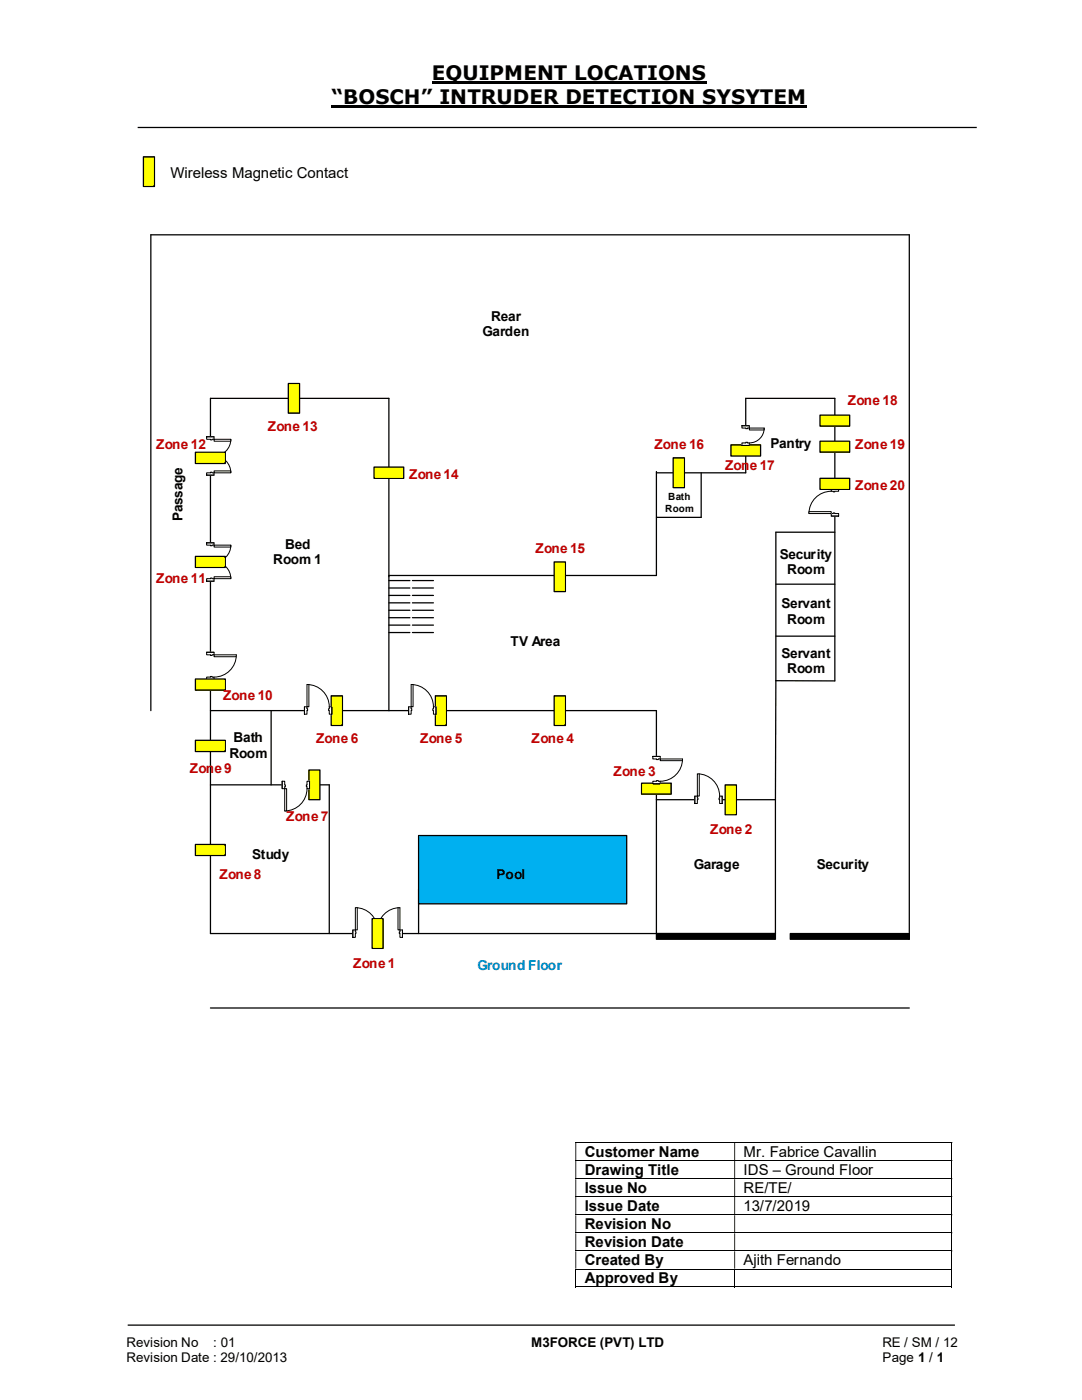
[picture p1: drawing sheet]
<svg xmlns="http://www.w3.org/2000/svg" width="216mm" height="279mm" viewBox="0 0 216 279" stroke-linecap="round" stroke-linejoin="round" font-family="sans-serif">
<path d="M86.2 16.5h54.8M66.2 21.3h94.8" fill="none" stroke="#000" stroke-width=".42"/>
<path d="M27.5 25.4h167.4M25.5 264.5h165" fill="none" stroke="#000" stroke-width=".25"/>
<g fill="none" stroke="#000" stroke-width=".2">
<path d="M114.8 228h75.1M114.8 231.6h75.1M114.8 235.2h75.1M114.8 238.8h75.1M189.9 228.1v3.4M189.9 231.7v3.5M189.9 235.3v3.5M189.9 238.9v3.5M114.8 242.4h75.1M114.8 246h75.1M114.8 249.6h75.1M114.8 253.3h75.1"/>
<path d="M114.8 256.8h31.7M114.9 253.3v3.6M146.6 253.3v3.6M146.7 256.8h43.2M189.9 242.5v3.5M189.9 246.1v3.5M189.9 249.7v3.5M189.9 253.3v3.6"/>
</g>
<g fill="#000">
<path d="M189.9 227.9h.1v.2h-.1zM114.8 228.1h.2v3.4h-.2zM146.5 228.1h.2v3.4h-.2z" fill-rule="evenodd"/>
<path d="M189.9 231.5h.1v.2h-.1zM114.8 231.7h.2v3.5h-.2zM146.5 231.7h.2v3.5h-.2z" fill-rule="evenodd"/>
<path d="M189.9 235.2h.1v.1h-.1zM114.8 235.3h.2v3.5h-.2zM146.5 235.3h.2v3.5h-.2z" fill-rule="evenodd"/>
<path d="M189.9 238.8h.1v.1h-.1zM114.8 238.9h.2v3.5h-.2zM146.5 238.9h.2v3.5h-.2z" fill-rule="evenodd"/>
<path d="M189.9 242.4h.1v.1h-.1zM114.8 242.5h.2v3.5h-.2zM146.5 242.5h.2v3.5h-.2z" fill-rule="evenodd"/>
<path d="M189.9 246h.1v.1h-.1zM114.8 246.1h.2v3.5h-.2zM146.5 246.1h.2v3.5h-.2z" fill-rule="evenodd"/>
<path d="M189.9 249.6h.1v.1h-.1zM114.8 249.7h.2v3.5h-.2zM146.5 249.7h.2v3.5h-.2z" fill-rule="evenodd"/>
</g>
<path d="M189.9 253.2h.1v.1h-.1zM189.9 256.8h.1v.1h-.1z" fill="#000"/>
<path d="M28.6 31.3h2.2v5.9h-2.2z" fill="#ff0"/>
<g fill="none" stroke="#000" stroke-width=".25">
<path d="M28.6 31.3h2.2v5.9h-2.2zM181.4 46.9h-151.3v94.9M42 79.5h35.6v62.3M131 94.4h17.8v-14.9h17.8v56.4l-11.8-.1M131 94.1v20.8h-53.4M139.9 94.4v8.9h-8.9M166.6 106.2h-11.8v29.6M154.8 135.8l-.1 23.8M42 156.6h23.7v29.7M42 141.8h89v44.5M54.1 141.8v14.8M131 159.6h23.7"/>
<path d="M154.7 159.6v26.7h-112.7M83.5 177.4v8.9M131 186.3h23.7v1.2h-23.7zM42 201.2h139.4"/>
</g>
<path d="M131 186.3h23.7v1.2h-23.7z" fill-rule="evenodd" fill="#000"/>
<path d="M83.5 166.8h41.6v13.6h-41.6z" fill-rule="evenodd" fill="#00b0f0"/>
<path d="M181.4 46.9v140.6M42 79.5v106.8M154.8 116.6h11.8M154.8 127h11.8M83.5 166.8h41.6v13.6h-41.6zM157.7 186.3h23.7v1.2h-23.7z" fill="none" stroke="#000" stroke-width=".25"/>
<path d="M157.7 186.3h23.7v1.2h-23.7z" fill-rule="evenodd" fill="#000"/>
<path d="M41.2 87.2h1.6v7.6h-1.6z" fill-rule="evenodd" fill="#fff"/>
<path d="M41.2 87.2h1.6v7.6h-1.6z" fill="none" stroke="#fff" stroke-width=".2"/>
<path d="M41.2 94.4v.4h1.5v-.4zM41.2 87.2h1.5v.5h-1.5z" fill-rule="evenodd" fill="#fff"/>
<path d="M42 94.4h-.8v.4h1.5v-.4h-.4M42 87.7h-.8v-.5h1.5v.5h-.4" fill="none" stroke="#000" stroke-width=".2"/>
<path d="M42 94.2v.2h.3v-.2zM42 87.7h.3v.1h-.3z" fill-rule="evenodd" fill="#fff"/>
<path d="M41.2 94.8h1.5M41.2 87.2h1.5M42 94.4v-.2h.3v.2M42 87.7v.1h.3v-.1M46.1 87.7a3.4 3.4 0 0 1-3.4 3.3 3.3 3.3 0 0 1 3.4 3.4" fill="none" stroke="#000" stroke-width=".2"/>
<path d="M42.7 87.7h3.4v.4h-3.4z" fill="#fff"/>
<path d="M42.7 87.7h3.4v.4h-3.4z" fill="none" stroke="#000" stroke-width=".2"/>
<path d="M42.7 94h3.4v.4h-3.4z" fill="#fff"/>
<path d="M42.7 94h3.4v.4h-3.4z" fill="none" stroke="#000" stroke-width=".2"/>
<path d="M138.6 158.8h5.5v1.6h-5.5z" fill="#fff"/>
<path d="M138.6 158.8h5.5v1.6h-5.5z" fill="none" stroke="#fff" stroke-width=".2"/>
<path d="M138.6 158.9h.5v1.5h-.5zM143.6 158.9v1.5h.5v-1.5z" fill-rule="evenodd" fill="#fff"/>
<path d="M139.1 159.3v-.4h-.5v1.5h.5v-.8M143.6 159.3v-.4h.5v1.5h-.5v-.8" fill="none" stroke="#000" stroke-width=".2"/>
<path d="M139.1 159.3h.2v.3h-.2zM143.5 159.3v.3h.1v-.3z" fill-rule="evenodd" fill="#fff"/>
<path d="M138.6 158.9v1.5M139.1 154.4a4.4 4.4 0 0 1 4.5 4.5M139.1 159.3h.2v.3h-.2M143.6 159.3h-.1v.3h.1M144.1 158.9v1.5" fill="none" stroke="#000" stroke-width=".2"/>
<path d="M139.1 154.4h.4v4.5h-.4z" fill-rule="evenodd" fill="#fff"/>
<path d="M139.1 154.4h.4v4.5h-.4z" fill="none" stroke="#000" stroke-width=".2"/>
<path d="M41.2 130.2h1.6v5.4h-1.6z" fill-rule="evenodd" fill="#fff"/>
<path d="M41.2 130.2h1.6v5.4h-1.6z" fill="none" stroke="#fff" stroke-width=".2"/>
<path d="M41.2 130.2h1.5v.5h-1.5zM41.2 135.1v.5h1.5v-.5z" fill-rule="evenodd" fill="#fff"/>
<path d="M42 130.7h-.8v-.5h1.5v.5h-.4M42 135.1h-.8v.5h1.5v-.5h-.4" fill="none" stroke="#000" stroke-width=".2"/>
<path d="M42 130.7h.3v.1h-.3zM42 135v.1h.3v-.1z" fill-rule="evenodd" fill="#fff"/>
<path d="M41.2 130.2h1.5M41.2 135.6h1.5M42 130.7v.1h.3v-.1M42 135.1v-.1h.3v.1M47.2 130.7a4.4 4.4 0 0 1-4.5 4.4" fill="none" stroke="#000" stroke-width=".2"/>
<path d="M42.7 130.7h4.5v.4h-4.5z" fill="#fff"/>
<path d="M42.7 130.7h4.5v.4h-4.5z" fill="none" stroke="#000" stroke-width=".2"/>
<path d="M70.4 185.5h9.9v1.6h-9.9z" fill="#fff"/>
<path d="M70.4 185.5h9.9v1.6h-9.9z" fill="none" stroke="#fff" stroke-width=".2"/>
<path d="M79.8 185.6v1.5h.5v-1.5zM70.4 185.6h.5v1.5h-.5z" fill-rule="evenodd" fill="#fff"/>
<path d="M70.9 186v-.4h-.5v1.5h.5v-.8M79.8 186v-.4h.5v1.5h-.5v-.8" fill="none" stroke="#000" stroke-width=".2"/>
<path d="M79.7 186v.3h.1v-.3zM70.9 186h.1v.3h-.1z" fill-rule="evenodd" fill="#fff"/>
<path d="M70.4 185.6v1.5M70.9 181.1a4.4 4.4 0 0 1 4.5 4.5 4.4 4.4 0 0 1 4.4-4.5M70.9 186h.1v.3h-.1M79.8 186h-.1v.3h.1M80.3 185.6v1.5" fill="none" stroke="#000" stroke-width=".2"/>
<path d="M70.9 181.1h.4v4.5h-.4z" fill-rule="evenodd" fill="#fff"/>
<path d="M70.9 181.1h.4v4.5h-.4z" fill="none" stroke="#000" stroke-width=".2"/>
<path d="M79.4 181.1h.4v4.5h-.4z" fill-rule="evenodd" fill="#fff"/>
<path d="M79.4 181.1h.4v4.5h-.4z" fill="none" stroke="#000" stroke-width=".2"/>
<path d="M41.2 108.3h1.6v7.7h-1.6z" fill-rule="evenodd" fill="#fff"/>
<path d="M41.2 108.3h1.6v7.7h-1.6z" fill="none" stroke="#fff" stroke-width=".2"/>
<path d="M41.2 115.5v.5h1.5v-.5zM41.2 108.3h1.5v.5h-1.5z" fill-rule="evenodd" fill="#fff"/>
<path d="M42 115.5h-.8v.5h1.5v-.5h-.4M42 108.8h-.8v-.5h1.5v.5h-.4" fill="none" stroke="#000" stroke-width=".2"/>
<path d="M42 115.4v.1h.3v-.1zM42 108.8h.3v.1h-.3z" fill-rule="evenodd" fill="#fff"/>
<path d="M41.2 116h1.5M41.2 108.3h1.5M42 115.5v-.1h.3v.1M42 108.8v.1h.3v-.1M46.1 108.8a3.3 3.3 0 0 1-3.4 3.3 3.3 3.3 0 0 1 3.4 3.4" fill="none" stroke="#000" stroke-width=".2"/>
<path d="M42.7 108.8h3.4v.4h-3.4z" fill="#fff"/>
<path d="M42.7 108.8h3.4v.4h-3.4z" fill="none" stroke="#000" stroke-width=".2"/>
<path d="M42.7 115.1h3.4v.4h-3.4z" fill="#fff"/>
<path d="M42.7 115.1h3.4v.4h-3.4z" fill="none" stroke="#000" stroke-width=".2"/>
<path d="M145.8 88.8h6v2.2h-6z" fill-rule="evenodd" fill="#ff0"/>
<path d="M145.8 88.8h6v2.2h-6z" fill="none" stroke="#000" stroke-width=".25"/>
<path d="M134.3 91.4h2.3v5.9h-2.3z" fill="#ff0"/>
<path d="M134.3 91.4h2.3v5.9h-2.3z" fill="none" stroke="#000" stroke-width=".25"/>
<path d="M128 156.3h5.9v2.2h-5.9z" fill-rule="evenodd" fill="#ff0"/>
<path d="M128 156.3h5.9v2.2h-5.9z" fill="none" stroke="#000" stroke-width=".25"/>
<path d="M144.7 156.6h2.2v6h-2.2z" fill="#ff0"/>
<path d="M144.7 156.6h2.2v6h-2.2z" fill="none" stroke="#000" stroke-width=".25"/>
<path d="M130.2 151h1.6v5.4h-1.6z" fill-rule="evenodd" fill="#fff"/>
<path d="M130.2 151h1.6v5.4h-1.6z" fill="none" stroke="#fff" stroke-width=".2"/>
<path d="M130.3 151h1.4v.5h-1.4zM130.3 155.9v.5h1.4v-.5z" fill-rule="evenodd" fill="#fff"/>
<path d="M131 151.5h-.7v-.5h1.4v.5h-.3M131 155.9h-.7v.5h1.4v-.5h-.3" fill="none" stroke="#000" stroke-width=".2"/>
<path d="M131 151.5h.4v.1h-.4zM131 155.8v.1h.4v-.1z" fill-rule="evenodd" fill="#fff"/>
<path d="M130.3 151h1.4M130.3 156.4h1.4M131 151.5v.1h.4v-.1M131 155.9v-.1h.4v.1M136.2 151.5a4.4 4.4 0 0 1-4.5 4.4" fill="none" stroke="#000" stroke-width=".2"/>
<path d="M131.7 151.5h4.5v.3h-4.5z" fill="#fff"/>
<path d="M131.7 151.5h4.5v.3h-4.5z" fill="none" stroke="#000" stroke-width=".2"/>
<path d="M57.5 76.5h2.3v6h-2.3z" fill="#ff0"/>
<path d="M57.5 76.5h2.3v6h-2.3z" fill="none" stroke="#000" stroke-width=".25"/>
<path d="M86.9 138.9h2.2v5.9h-2.2z" fill="#ff0"/>
<path d="M86.9 138.9h2.2v5.9h-2.2z" fill="none" stroke="#000" stroke-width=".25"/>
<path d="M110.6 138.9h2.2v5.9h-2.2z" fill="#ff0"/>
<path d="M110.6 138.9h2.2v5.9h-2.2z" fill="none" stroke="#000" stroke-width=".25"/>
<path d="M74.6 93.2h6v2.3h-6z" fill-rule="evenodd" fill="#ff0"/>
<path d="M74.6 93.2h6v2.3h-6z" fill="none" stroke="#000" stroke-width=".25"/>
<path d="M110.6 112.1h2.2v6h-2.2z" fill="#ff0"/>
<path d="M110.6 112.1h2.2v6h-2.2z" fill="none" stroke="#000" stroke-width=".25"/>
<path d="M39 90.3h6v2.2h-6z" fill-rule="evenodd" fill="#ff0"/>
<path d="M39 90.3h6v2.2h-6z" fill="none" stroke="#000" stroke-width=".25"/>
<path d="M39 111h6v2.2h-6z" fill-rule="evenodd" fill="#ff0"/>
<path d="M39 111h6v2.2h-6z" fill="none" stroke="#000" stroke-width=".25"/>
<path d="M39 135.5h6v2.3h-6z" fill-rule="evenodd" fill="#ff0"/>
<path d="M39 135.5h6v2.3h-6z" fill="none" stroke="#000" stroke-width=".25"/>
<path d="M39 147.7h6v2.3h-6z" fill-rule="evenodd" fill="#ff0"/>
<path d="M39 147.7h6v2.3h-6z" fill="none" stroke="#000" stroke-width=".25"/>
<path d="M39 168.5h6v2.2h-6z" fill-rule="evenodd" fill="#ff0"/>
<g fill="none" stroke="#000" stroke-width=".25">
<path d="M77.6 117.3h4.2M77.6 115.9h4.2M77.6 118.8h4.2M82.3 117.3h4.2M82.3 115.9h4.2M82.3 118.8h4.2M77.6 120.3h4.2M77.6 123.3h4.2M77.6 126.2h4.2M77.6 121.8h4.2M77.6 124.8h4.2M82.3 120.3h4.2"/>
<path d="M82.3 123.3h4.2M82.3 126.2h4.2M82.3 121.8h4.2M82.3 124.8h4.2M39 168.5h6v2.2h-6z"/>
</g>
<path d="M81.5 141h5.5v1.6h-5.5z" fill="#fff"/>
<path d="M81.5 141h5.5v1.6h-5.5z" fill="none" stroke="#fff" stroke-width=".2"/>
<path d="M81.5 141.1h.5v1.4h-.5zM86.5 141.1v1.4h.5v-1.4z" fill-rule="evenodd" fill="#fff"/>
<path d="M82 141.4v-.3h-.5v1.4h.5v-.7M86.5 141.4v-.3h.5v1.4h-.5v-.7" fill="none" stroke="#000" stroke-width=".2"/>
<path d="M82 141.4h.2v.4h-.2zM86.4 141.4v.4h.1v-.4z" fill-rule="evenodd" fill="#fff"/>
<path d="M82 136.6a4.4 4.4 0 0 1 4.5 4.5M81.5 141.1v1.4M82 141.4h.2v.4h-.2M86.5 141.4h-.1v.4h.1M87 141.1v1.4" fill="none" stroke="#000" stroke-width=".2"/>
<path d="M82 136.6h.4v4.5h-.4z" fill-rule="evenodd" fill="#fff"/>
<path d="M82 136.6h.4v4.5h-.4z" fill="none" stroke="#000" stroke-width=".2"/>
<path d="M66.1 138.9h2.2v5.9h-2.2z" fill="#ff0"/>
<path d="M66.1 138.9h2.2v5.9h-2.2z" fill="none" stroke="#000" stroke-width=".25"/>
<path d="M61.6 153.7h2.2v5.9h-2.2z" fill="#ff0"/>
<path d="M61.6 153.7h2.2v5.9h-2.2z" fill="none" stroke="#000" stroke-width=".25"/>
<path d="M56.3 155.9h5.5v1.5h-5.5z" fill="#fff"/>
<path d="M56.3 155.9h5.5v1.5h-5.5z" fill="none" stroke="#fff" stroke-width=".2"/>
<path d="M56.3 155.9v1.5h.5v-1.5zM61.3 155.9h.5v1.5h-.5z" fill-rule="evenodd" fill="#fff"/>
<path d="M56.8 156.6v-.7h-.5v1.5h.5v-.4M61.3 156.6v-.7h.5v1.5h-.5v-.4" fill="none" stroke="#000" stroke-width=".2"/>
<path d="M56.8 156.6v.4h.1v-.4zM61.1 156.6h.2v.4h-.2z" fill-rule="evenodd" fill="#fff"/>
<path d="M56.3 155.9v1.5M56.8 156.6h.1v.4h-.1M61.3 157.4a4.4 4.4 0 0 1-4.5 4.4M61.3 156.6h-.2v.4h.2M61.8 155.9v1.5" fill="none" stroke="#000" stroke-width=".2"/>
<path d="M56.8 157.4h.4v4.4h-.4z" fill-rule="evenodd" fill="#fff"/>
<path d="M56.8 157.4h.4v4.4h-.4z" fill="none" stroke="#000" stroke-width=".2"/>
<path d="M60.7 141h5.5v1.6h-5.5z" fill="#fff"/>
<path d="M60.7 141h5.5v1.6h-5.5z" fill="none" stroke="#fff" stroke-width=".2"/>
<path d="M60.7 141.1h.6v1.4h-.6zM65.7 141.1v1.4h.5v-1.4z" fill-rule="evenodd" fill="#fff"/>
<path d="M61.3 141.4v-.3h-.6v1.4h.6v-.7M65.7 141.4v-.3h.5v1.4h-.5v-.7" fill="none" stroke="#000" stroke-width=".2"/>
<path d="M61.3 141.4h.1v.4h-.1zM65.6 141.4v.4h.1v-.4z" fill-rule="evenodd" fill="#fff"/>
<path d="M61.3 136.6a4.4 4.4 0 0 1 4.4 4.5M60.7 141.1v1.4M61.3 141.4h.1v.4h-.1M65.7 141.4h-.1v.4h.1M66.2 141.1v1.4" fill="none" stroke="#000" stroke-width=".2"/>
<path d="M61.3 136.6h.3v4.5h-.3z" fill-rule="evenodd" fill="#fff"/>
<path d="M61.3 136.6h.3v4.5h-.3z" fill="none" stroke="#000" stroke-width=".2"/>
<path d="M74.3 183.3h2.2v6h-2.2z" fill="#ff0"/>
<path d="M74.3 183.3h2.2v6h-2.2z" fill="none" stroke="#000" stroke-width=".25"/>
<path d="M165.8 97.5h1.6v5.5h-1.6z" fill-rule="evenodd" fill="#fff"/>
<path d="M165.8 97.5h1.6v5.5h-1.6z" fill="none" stroke="#fff" stroke-width=".2"/>
<path d="M165.9 102.5h1.4v.5h-1.4zM165.9 97.5v.5h1.4v-.5z" fill-rule="evenodd" fill="#fff"/>
<path d="M166.2 98h-.3v-.5h1.4v.5h-.7M166.2 102.5h-.3v.5h1.4v-.5h-.7" fill="none" stroke="#000" stroke-width=".2"/>
<path d="M166.2 102.4h.4v.1h-.4zM166.2 98v.2h.4v-.2z" fill-rule="evenodd" fill="#fff"/>
<path d="M165.9 98a4.4 4.4 0 0 0-4.5 4.5M165.9 97.5h1.4M166.2 98v.2h.4v-.2M165.9 103h1.4M166.2 102.5v-.1h.4v.1" fill="none" stroke="#000" stroke-width=".2"/>
<path d="M161.4 102.1h4.5v.4h-4.5z" fill="#fff"/>
<path d="M161.4 102.1h4.5v.4h-4.5z" fill="none" stroke="#000" stroke-width=".2"/>
<path d="M163.6 95.5h5.9v2.2h-5.9z" fill-rule="evenodd" fill="#ff0"/>
<path d="M163.6 95.5h5.9v2.2h-5.9z" fill="none" stroke="#000" stroke-width=".25"/>
<path d="M163.6 88.1h5.9v2.2h-5.9z" fill-rule="evenodd" fill="#ff0"/>
<path d="M163.6 88.1h5.9v2.2h-5.9z" fill="none" stroke="#000" stroke-width=".25"/>
<path d="M163.6 82.8h5.9v2.2h-5.9z" fill-rule="evenodd" fill="#ff0"/>
<path d="M163.6 82.8h5.9v2.2h-5.9z" fill="none" stroke="#000" stroke-width=".25"/>
<path d="M148 85h1.6v3.9h-1.6z" fill-rule="evenodd" fill="#fff"/>
<path d="M148 85h1.6v3.9h-1.6z" fill="none" stroke="#fff" stroke-width=".2"/>
<path d="M148 85h1.5v.4h-1.5zM148 88.4v.5h1.5v-.5z" fill-rule="evenodd" fill="#fff"/>
<path d="M148.8 85.4h-.8v-.4h1.5v.4h-.3M148.8 88.4h-.8v.5h1.5v-.5h-.3" fill="none" stroke="#000" stroke-width=".2"/>
<path d="M148.8 85.4h.4v.2h-.4zM148.8 88.3v.1h.4v-.1z" fill-rule="evenodd" fill="#fff"/>
<path d="M148 85h1.5M148 88.9h1.5M148.8 85.4v.2h.4v-.2M148.8 88.4v-.1h.4v.1M152.5 85.4a2.95 2.95 0 0 1-3 3" fill="none" stroke="#000" stroke-width=".2"/>
<path d="M149.5 85.4h3v.4h-3z" fill="#fff"/>
<path d="M149.5 85.4h3v.4h-3z" fill="none" stroke="#000" stroke-width=".2"/>
<g font-size="4">
<text x="86.2" y="16">EQUIPMENT LOCATIONS</text>
<text x="66.2" y="20.8">“BOSCH” INTRUDER DETECTION SYSYTEM</text>
</g>
<g font-size="3">
<text x="34" y="35.5">Wireless Magnetic Contact</text>
<text x="116.7" y="230.9">Customer Name</text>
<text x="148.4" y="230.9">Mr. Fabrice Cavallin</text>
<text x="116.7" y="234.5">Drawing Title</text>
<text x="116.7" y="238.1">Issue No</text>
<text x="148.4" y="234.5">IDS – Ground Floor</text>
<text x="148.4" y="238.1">RE/TE/</text>
<text x="116.7" y="241.7">Issue Date</text>
<text x="116.7" y="245.3">Revision No</text>
<text x="148.4" y="241.7">13/7/2019</text>
<text x="116.7" y="248.9">Revision Date</text>
<text x="116.7" y="252.5">Created By</text>
<text x="116.7" y="256.1">Approved By</text>
<text x="148.4" y="252.5">Ajith Fernando</text>
</g>
<g font-size="2.7">
<text x="98" y="64">Rear</text>
<text x="96.3" y="67.1">Garden</text>
<text x="153.7" y="89.3">Pantry</text>
<text x="36.4" y="104" transform="rotate(-90 36.4 104)">Passage</text>
<text x="54.5" y="112.6">Room 1</text>
<text x="56.9" y="109.5">Bed</text>
<text x="155.6" y="111.5">Security</text>
<text x="157.1" y="114.6">Room</text>
<text x="156" y="121.4">Servant</text>
<text x="157.1" y="124.5">Room</text>
<text x="101.9" y="128.9">TV Area</text>
<text x="156" y="131.2">Servant</text>
<text x="157.1" y="134.4">Room</text>
<text x="46.6" y="148.1">Bath</text>
<text x="45.8" y="151.3">Room</text>
<text x="50.3" y="171.4">Study</text>
<text x="138.4" y="173.4">Garage</text>
<text x="163" y="173.4">Security</text>
<text x="99.1" y="175.4">Pool</text>
<text x="25.2" y="268.8">Revision No</text>
<text x="42.6" y="268.8">: 01</text>
<text x="106" y="268.8">M3FORCE (PVT) LTD</text>
<text x="176.1" y="268.8">RE / SM / 12</text>
<text x="25.2" y="271.8">Revision Date : 29/10/2013</text>
<text x="176.1" y="271.8">Page 1 / 1</text>
</g>
<g font-size="2.7" fill="#c00000">
<text x="169.2" y="80.7">Zone 18</text>
<text x="31.2" y="89.6">Zone 12</text>
<text x="53.4" y="86">Zone 13</text>
<text x="130.6" y="89.6">Zone 16</text>
<text x="170.6" y="89.6">Zone 19</text>
<text x="81.6" y="95.6">Zone 14</text>
<text x="144.7" y="93.8">Zone 17</text>
<text x="170.6" y="97.9">Zone 20</text>
<text x="106.8" y="110.4">Zone 15</text>
<text x="31.2" y="116.3">Zone 11</text>
<text x="44.5" y="139.7">Zone 10</text>
<text x="63.1" y="148.3">Zone 6</text>
<text x="83.8" y="148.3">Zone 5</text>
<text x="106.1" y="148.3">Zone 4</text>
<text x="37.8" y="154.3">Zone 9</text>
<text x="122.4" y="154.9">Zone 3</text>
<text x="57.1" y="163.8">Zone 7</text>
<text x="141.7" y="166.5">Zone 2</text>
<text x="43.8" y="175.4">Zone 8</text>
<text x="70.5" y="193.2">Zone 1</text>
</g>
<text font-size="2.7" fill="#0070c0" x="95.2" y="193.5">Ground Floor</text>
<g font-size="2">
<text x="133.4" y="99.8">Bath</text>
<text x="132.8" y="102.2">Room</text>
</g>
</svg>
